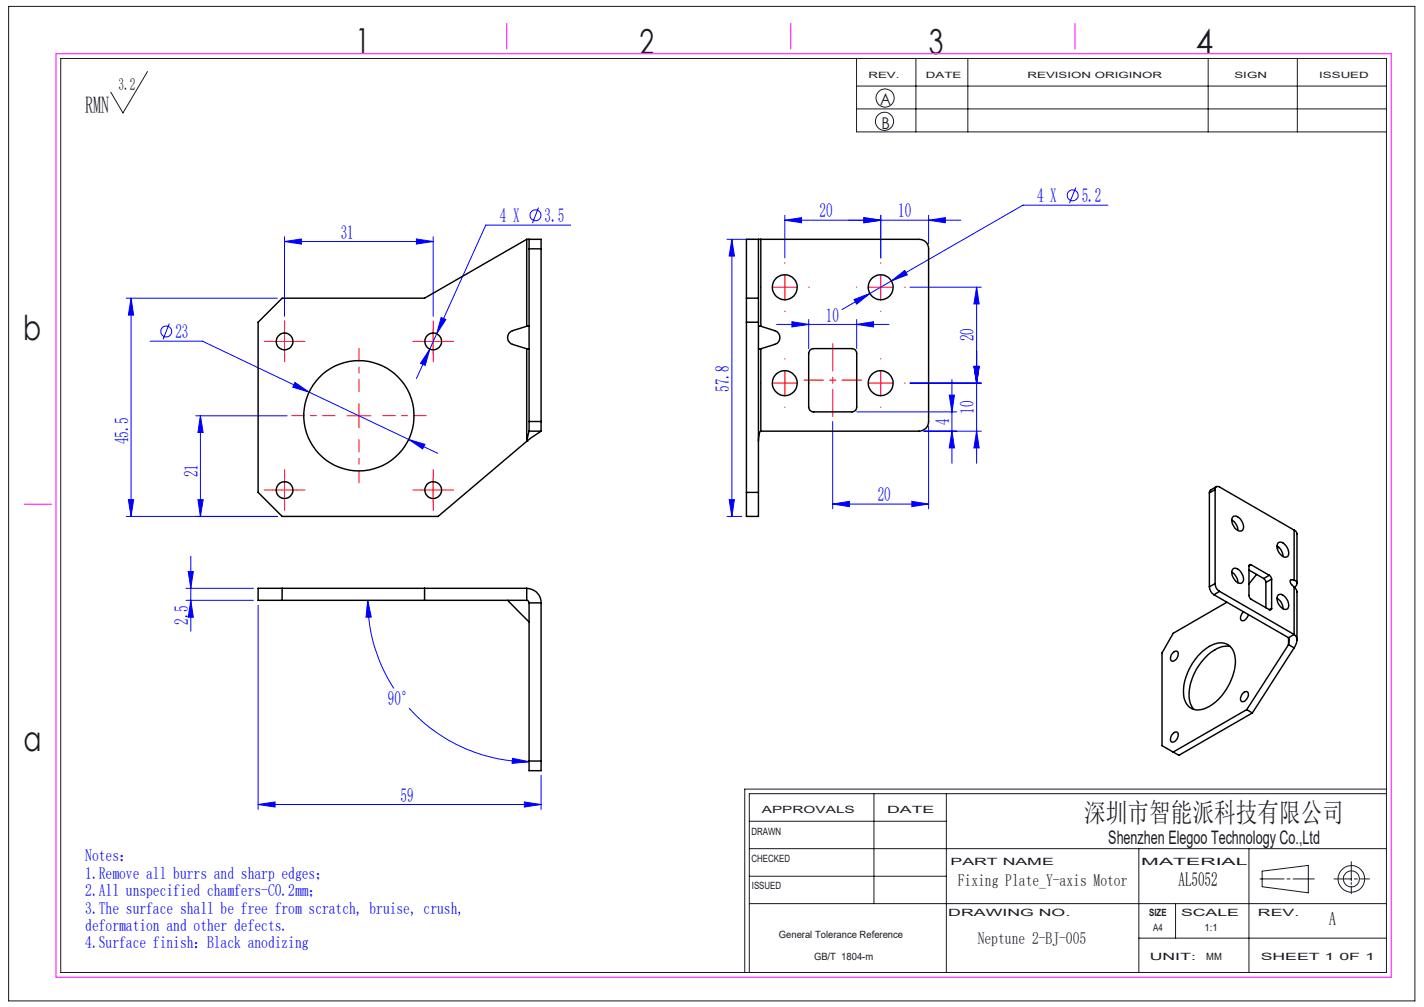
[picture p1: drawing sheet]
<svg xmlns="http://www.w3.org/2000/svg" width="297mm" height="210mm" viewBox="0 0 297 210" stroke-linecap="round" stroke-linejoin="round" font-family="sans-serif">
<g fill="none" stroke="#00f" stroke-width=".21">
<path d="M224.4 39.1l-1.3 3.3M59.3 50.4l3.6-.6v1.1zM59.3 49.4v16.6M59.3 50.4h31M86.9 49.8l3.4 .6-3.4 .5zM90.3 49.4v16.6M112.3 43.3l-1.2 3.2M119 46.9h-17.7l-14.4 32M151.6 49.9h5.6M152.6 49.9v57.8M152.6 49.9l.6 3.5h-1.1zM163.7 45.9l3.5-.5v1.1z"/>
<path d="M163.7 44.9v8.9M180.2 45.4l3.5 .5-3.5 .6zM183.7 44.9v8.9M185.9 58.6l2.8-2.2 .5 .9zM185.9 58.6l-4.5 2.6M189.8 59.9h14.9M193.7 45.9l3.5-.5v1.1zM193.7 44.9v6M200.4 45.9h-36.7M203.7 59.9v36.7M203.7 59.9l.5 3.5h-1.1zM231.1 42.8h-17.7l-27.5 15.8"/>
<path d="M26.3 62.2h31.6M27.3 62.2v45.5M27.3 62.2l.6 3.5h-1.1zM31.3 71.1h10.9l49.1 23.4M35.3 67.5l-1.3 3.3M61.5 79.8l3 2-3.4-1.1zM89.6 72.8l-.9 3.4-1-.4zM92 66.2l1 .4-1.9 3zM162 67.7h23.4M165.2 67.1l3.5 .6-3.5 .5zM168.7 66.6v6.1M178.1 62.5l3.3-1.3-2.7 2.2z"/>
<path d="M178.7 67.7l3.5-.6v1.1zM178.7 66.6v6.1M181.4 61.2l-5.8 3.3M189.8 79.9h14.9M198.5 79.2v17.4M203.1 76.4h1.1l-.5 3.5zM40.8 86.7h19.1M41.8 86.7v21M41.8 86.7l.6 3.5h-1.1zM85.2 91.6l3.4 1.1-.4 .9zM173.7 87.9v18.2M178.7 85.9h20.8"/>
<path d="M192.7 89.9h12M193.7 88.9v17.2M198 82.4h1.1l-.6 3.5zM198.5 89.9l.6 3.5h-1.1zM203.7 89.9l.5 3.5h-1.1zM26.3 107.7h31.6M26.8 104.2h1.1l-.6 3.5zM39.3 119.2h1l-.5 3.5zM39.8 116v15.6M41.3 104.2h1.1l-.6 3.5zM151.6 107.7h3.1M152.1 104.2h1.1l-.6 3.5z"/>
<path d="M173.7 105.1l3.5-.5v1zM173.7 105.1h20M190.2 104.6l3.5 .5-3.5 .5zM38.8 122.7h14M38.8 125.2h14M39.8 125.2l.5 3.5h-1zM53.8 126.2v42.6M76.7 125.2l.7 3.5h-1.1zM76.7 125.2a33.3 33.3 0 0 0 5.5 18.4M85.3 147.7a33.7 33.7 0 0 0 25 11.1M106.9 158.1l3.4 .7-3.5 .4zM53.8 167.8l3.6-.6v1.1z"/>
<path d="M53.8 167.8h59.1M109.4 167.2l3.5 .6-3.5 .5zM112.9 161.7v7.1"/>
<circle cx="111.7" cy="44.9" r="1.13"/>
<circle cx="223.7" cy="40.7" r="1.14"/>
<circle cx="34.7" cy="69.1" r="1.15"/>
</g>
<g fill="none" stroke="#191924" stroke-width=".21">
<path d="M1.8 1.3h293.3v207.4h-293.3zM12.7 12.2h276.5v190.6h-276.5zM30.8 14.9l-5.2 8.7-2.5-4.4M178.6 12.2v15.3h110.6M178.6 17.9h110.6M191 12.2v15.3M201.9 12.2v15.3M252 12.2v15.3M270.6 12.2v15.3M178.6 22.7h110.6M156.3 177h132.9M156.3 171.3h41.1"/>
<path d="M182.3 165.5v22.9M197.4 165.5v37.3M237.5 177v25.8M260.5 177v25.8M281.8 179.7v4M289.2 165.5h-132.9v37.3M289.2 164.6h-133.9v38.2M156.3 188.4h132.9M156.3 182.7h41.1M237.5 195.6h51.7M245.2 188.4v7.2M262.8 183.3h5"/>
<path d="M263.2 181.7l9.7-1.2v5.7l-9.7-1.3zM268.4 183.3h.7M269.7 183.3h4.4M278.2 183.3h3.6M281.8 184v.4M281.8 184.8v1.6M282.5 183.3h.6M283.7 183.3h1.9"/>
<circle cx="184.5" cy="25.3" r="1.9"/>
<circle cx="184.6" cy="20.4" r="1.89"/>
<circle cx="281.9" cy="183.3" r="1.68"/>
<circle cx="281.9" cy="183.3" r="2.77"/>
</g>
<g fill="none" stroke="#f00" stroke-width=".21" stroke-dasharray="30.5 1.3 1.3 1.3">
<path d="M158.7 59.9h-.1M163.7 54.9v-.1M168.7 59.9h.1M178.7 59.9h-.1M183.7 54.9v-.1M188.7 59.9h.1M56.9 71.2h-1.8M59.4 68.7v-1.8M59.4 73.7v1.7M61.9 71.2h1.7M87.9 71.2h-1.8M90.4 68.7v-1.8"/>
<path d="M90.4 73.7v1.7M92.9 71.2h1.7M158.7 79.9h-.1M163.7 64.9v.1M163.7 74.9v-.1M168.7 79.9h.1M178.7 79.9h-.1M183.7 64.9v.1M183.7 74.9v-.1M188.7 79.9h.1M59.4 99.7v-1.8M90.4 99.7v-1.8"/>
<path d="M163.7 84.9v.1M183.7 84.9v.1M56.9 102.2h-1.8M59.4 104.7v1.7M61.9 102.2h1.7M87.9 102.2h-1.8M90.4 104.7v1.7M92.9 102.2h1.7"/>
</g>
<path d="M69.9 86.7h-9M74.9 81.7v-9M74.9 91.7v9M79.9 86.7h9" fill="none" stroke="#f00" stroke-width=".21" stroke-dasharray="30.5 1.3 1.3 1.3" stroke-dashoffset="27.9"/>
<g fill="none" stroke="#f00" stroke-width=".21">
<path d="M161.2 59.9h5M163.7 57.4v5M181.2 59.9h5M183.7 57.4v5M56.9 71.2h4.9M59.3 68.7v5M87.8 71.2h5.1M90.3 68.7v5M161.2 79.9h5M163.7 77.4v5M181.2 79.9h5M183.7 77.4v5"/>
<path d="M59.3 99.7v5M72.4 86.7h5M74.9 84.2v5M90.3 99.7v5M56.9 102.2h4.9M87.8 102.2h5.1"/>
</g>
<path d="M173.7 71.7v15.2" fill="none" stroke="#f00" stroke-width=".21" stroke-dasharray="30.5 1.3 1.3 1.3" stroke-dashoffset="24.8"/>
<path d="M167.7 79.3h12" fill="none" stroke="#f00" stroke-width=".21" stroke-dasharray="30.5 1.3 1.3 1.3" stroke-dashoffset="26.4"/>
<path d="M11.7 11.2h278.5v192.6h-278.5zM105.7 4.9v5.3M164.9 4.9v5.3M224.2 4.9v5.3M5 105.2h5.8" fill="none" stroke="#f0f" stroke-width=".21"/>
<g fill="#00f">
<path d="M85.2 91.6l3 2 .4-.9zM61.5 79.8l-.4 .9 3.4 1.1zM89.6 72.8l-1.9 3 1 .4zM92 66.2l-.9 3.4 1.9-3zM178.1 62.5l.6 .9 2.7-2.2zM185.9 58.6l3.3-1.3-.5-.9zM180.2 45.4l3.5 .5-3.5 .6zM193.7 45.9l3.5-.5v1.1zM173.7 105.1l3.5-.5v1zM190.2 104.6l3.5 .5-3.5 .5zM76.7 125.2l.7 3.5h-1.1zM106.9 158.1l3.4 .7-3.5 .4z"/>
<path d="M59.3 50.4l3.6-.6v1.1zM86.9 49.8l3.4 .6-3.4 .5z"/>
<path d="M26.8 104.2h1.1l-.6 3.5zM27.3 62.2l.6 3.5h-1.1z"/>
<path d="M203.7 59.9l.5 3.5h-1.1zM203.1 76.4h1.1l-.5 3.5zM198 82.4h1.1l-.6 3.5zM198.5 89.9l.6 3.5h-1.1zM203.1 76.4h1.1l-.5 3.5zM203.7 89.9l.5 3.5h-1.1zM152.6 49.9l.6 3.5h-1.1zM152.1 104.2h1.1l-.6 3.5zM39.3 119.2h1l-.5 3.5zM39.8 125.2l.5 3.5h-1z"/>
<path d="M41.8 86.7l.6 3.5h-1.1zM41.3 104.2h1.1l-.6 3.5z"/>
<path d="M163.7 45.9l3.5-.5v1.1zM180.2 45.4l3.5 .5-3.5 .6zM165.2 67.1l3.5 .6-3.5 .5zM178.7 67.7l3.5-.6v1.1zM53.8 167.8l3.6-.6v1.1zM109.4 167.2l3.5 .6-3.5 .5z"/>
</g>
<g fill="none" stroke="#000" stroke-width=".3">
<path d="M109.9 49.9h.4M109.9 49.9v18.1M109.9 49.9l-21.4 12.3h-29.7l-5 5v35.5l5 5h32.6l18.5-15.7M110.3 49.9h2.6v2M110.3 49.9v2M110.3 51.9h2.6M110.3 51.9v36M112.9 51.9v36M155.7 49.9h2.5v57.8h-2.5zM158.2 49.9h.5M158.7 49.9h33a1.93 1.93 0 0 1 2 2v36a1.99 1.99 0 0 1-2 2h-33M158.7 49.9v18.1"/>
<path d="M109.9 72.7h.4M109.9 68l-3 1a1.51 1.51 0 0 0-1 1.4 1.51 1.51 0 0 0 1 1.4l3 .9M109.9 68h.4M109.9 72.7v19.3M155.7 62.2h2.5M155.7 67.2h2.5M158.2 72.7h.5M158.2 68h.5M158.7 68l2.9 1a1.49 1.49 0 0 1 1.1 1.4 1.49 1.49 0 0 1-1.1 1.4l-2.9 .9M158.7 72.7v17.2M169 73l.7-.3h8a.96 .96 0 0 1 1 1v11.2a.96 .96 0 0 1-1 1h-8a1.02 1.02 0 0 1-1-1v-11.2zM109.9 92h.1"/>
<path d="M110.3 87.9v2M110.3 89.9l-.4 2.1M110.3 87.9h2.6M110.3 89.9h2.6M112.9 87.9v2M112.9 89.9l-3 2.1M158.7 89.9l-.2 .2-.2 .5-.1 1.4M155.7 102.7h2.5M252.2 102.8v19.6M253.4 102.1a.56 .56 0 0 1 .3-.6 .56 .56 0 0 1 .7 .1l15.5 9M253.4 102.1v19.6M253.4 102.1l-1.2 .7"/>
<path d="M253.7 101.5l-1.3 .8-.2 .5M256.9 119.3a2.67 2.67 0 0 1 1.3 2.2M256.9 108.4a2.53 2.53 0 0 1 1.3 2.2M257.1 107.8a1.45 1.45 0 0 1 2 1.1 1.12 1.12 0 0 1-.4 1.9 2.34 2.34 0 0 1-1.7-2.9zM257.1 118.7a1.5 1.5 0 0 1 2 1.1 1.14 1.14 0 0 1-.4 1.9 2.25 2.25 0 0 1-1.6-3zM260.5 118.1l.1 6.4 .3 .5 3.8 2.1M260.5 118.9l3.1 1.7M260.9 117.8a.28 .28 0 0 0-.3 0 .28 .28 0 0 0-.1 .3M260.9 117.8l3.8 2.2M260.9 117.8l-.4 .3M262.1 119.8l-1.6 2M264.7 120l.4 .3 .1 .5"/>
<path d="M264.7 120l-1.1 .6M266.3 113.9a2.67 2.67 0 0 1 1.3 2.2M266.6 113.2a1.15 1.15 0 0 1 1.6 .6 1.88 1.88 0 0 1 .3 2.3 1.52 1.52 0 0 1-1.9-1.1l-.3-.9zM266.7 114.1l-.3 .3M269.9 110.6l.4 .3 .2 .4v10.3M269.9 110.6v10.4M58.8 122.7v2.5M88.5 122.7v2.5M105.9 125.2l4.4 4.5M109.9 125.2l.4 .2v.3M109.9 122.7a2.99 2.99 0 0 1 3 3M109.9 122.7v2.5"/>
<path d="M109.9 122.7h-56.1v2.5h56.1M110.3 125.7v33M110.3 125.7h2.6M112.9 125.7v33M244.6 136.2a.61 .61 0 0 1 .8-.4 .61 .61 0 0 1 .3 .9 1.25 1.25 0 0 1-1.4 1.1 1.2 1.2 0 0 1 .3-1.6zM250.8 135.8a5.1 5.1 0 0 1 5-1.5 3.8 3.8 0 0 1 1.9 3.9 11.7 11.7 0 0 1-6.4 9.6 3.1 3.1 0 0 1-4.4-2.8 11.8 11.8 0 0 1 3.9-9.2zM252.2 122.4a2.1 2.1 0 0 0 1 1.6M253.2 124l15.5 9M253.4 121.7a1.84 1.84 0 0 0 1 1.6M253.4 121.7l-1.2 .7M254.4 123.3l15.5 9M254.4 123.3l-1.2 .7"/>
<path d="M255.9 125.6l-11.2 6.5-2.3 4.1v19.3l2.3 1.3M256.6 134.8a6 6 0 0 0-5.5 2.7 10.5 10.5 0 0 0-2.9 9.1l.8 1.3M259.4 127.6a1.16 1.16 0 0 0-.3 1.9 1.46 1.46 0 0 0 1.2-1.3M263.6 120.6l.3 .5 .1 .4M264 121.5v5.2M265.2 126.9a.3 .3 0 0 1-.1 .3 .3 .3 0 0 1-.4-.1M265.2 120.8v6.1M265.2 126.9l-.5 .2M265.2 120.8l-1.2 .7M266.3 124.8a2.53 2.53 0 0 1 1.3 2.2M266.6 124.1a1.16 1.16 0 0 1 1.6 .6 1.93 1.93 0 0 1 .3 2.3 1.78 1.78 0 0 1-2.1-1.7l-.1-.6zM268.7 133l.2 .5-.2 .9"/>
<path d="M268.7 133v1.4M268.7 134.4l-8.7 13.6M268.7 134.4l1.2 .7M269.9 121l-.5-.1a.55 .55 0 0 0-.4 .5 .55 .55 0 0 0 .4 .5l.5 .5M269.9 132.3a1.9 1.9 0 0 1 0 2.8M269.9 122.4l.5 .7 .1 .3M269.9 121l.4 .1a.92 .92 0 0 1-.3 1.4M269.9 122.4v9.9M269.9 132.3l-1.2 .7M269.9 135.1l-8.7 13.6M270.5 123.4v10.1M110.3 158.7v2h2.6v-2"/>
<path d="M110.3 158.7h2.6M244.6 153.1a.61 .61 0 0 1 .8-.5 .61 .61 0 0 1 .3 .9 1.08 1.08 0 0 1-1.5 1.1l-.1-.6zM259.4 144.5a.59 .59 0 0 1 .8-.2 .59 .59 0 0 1 .1 .8 1.38 1.38 0 0 1-1.4 1.2 1.31 1.31 0 0 1 .5-1.8zM260 148l-15.3 8.8M260 148l1.2 .7M261.2 148.7l-15.3 8.8-1.2-.7"/>
<circle cx="163.7" cy="59.9" r="2.61"/>
<circle cx="183.7" cy="59.9" r="2.6"/>
<circle cx="59.3" cy="71.2" r="1.75"/>
<circle cx="90.3" cy="71.2" r="1.75"/>
<circle cx="163.7" cy="79.9" r="2.61"/>
<circle cx="183.7" cy="79.9" r="2.6"/>
<circle cx="74.9" cy="86.7" r="11.5"/>
<circle cx="59.3" cy="102.2" r="1.75"/>
<circle cx="90.3" cy="102.2" r="1.75"/>
</g>
<g font-size="7.2" fill="#191924">
<text x="74.1" y="11">1</text>
<text x="133.4" y="11.2">2</text>
<text x="193.7" y="11.3">3</text>
<text x="249.4" y="11.3">4</text>
<text x="4.8" y="70.9">b</text>
<text x="4.9" y="156.5">a</text>
</g>
<text font-size="5.6" fill="#191924" x="226.2" y="171.5">深圳市智能派科技有限公司</text>
<text font-size="4.9" fill="#191924" x="17.8" y="23.5">RMN</text>
<g font-size="4.1" fill="#00f">
<text x="104.3" y="46.3">4 X</text>
<text x="113.6" y="46.3">3.5</text>
<text x="170.9" y="45.3">20</text>
<text x="187.3" y="45.3">10</text>
<text x="216.3" y="42.2">4 X</text>
<text x="225.6" y="42.2">5.2</text>
<text x="71.1" y="49.8">31</text>
<text x="36.6" y="70.6">23</text>
<text x="172.3" y="67">10</text>
<text x="203.1" y="71.2" transform="rotate(-90 203.1 71.2)">20</text>
<text x="152.1" y="81.7" transform="rotate(-90 152.1 81.7)">57.8</text>
<text x="198" y="88.7" transform="rotate(-90 198 88.7)">4</text>
<text x="203.1" y="86.3" transform="rotate(-90 203.1 86.3)">10</text>
<text x="26.8" y="92.6" transform="rotate(-90 26.8 92.6)">45.5</text>
<text x="41.3" y="99.6" transform="rotate(-90 41.3 99.6)">21</text>
<text x="183.1" y="104.5">20</text>
<text x="39.2" y="130.3" transform="rotate(-90 39.2 130.3)">2.5</text>
<text x="80.9" y="147.1">90°</text>
<text x="83.5" y="167.2">59</text>
</g>
<text font-size="4.1" x="245.8" y="184.7">AL5052</text>
<g font-size="3.9" fill="#191924">
<text x="231.2" y="176">Shenzhen Elegoo Technology Co.,Ltd</text>
<text x="277.2" y="193">A</text>
</g>
<g font-size="3.5" fill="#191924">
<text x="24.7" y="18.7">3.2</text>
<text x="199.8" y="184.7">Fixing Plate_Y-axis Motor</text>
<text x="203.9" y="196.8">Neptune 2-BJ-005</text>
</g>
<g font-size="3.5" fill="#00f">
<text x="17.8" y="179.6">Notes：</text>
<text x="17.8" y="183.3">1.Remove all burrs and sharp edges；</text>
<text x="17.8" y="186.9">2.All unspecified chamfers-C0.2mm；</text>
<text x="17.8" y="190.5">3.The surface shall be free from scratch, bruise, crush,</text>
<text x="17.8" y="194.2">deformation and other defects.</text>
<text x="17.8" y="197.8">4.Surface finish：Black anodizing</text>
</g>
<g font-size="3.4" fill="#191924">
<text x="183.6" y="22">A</text>
<text x="183.8" y="27">B</text>
</g>
<g font-size="2.1" fill="#191924">
<text x="158.9" y="169.5">APPROVALS</text>
<text x="185" y="169.5">DATE</text>
<text x="156.7" y="174.2">DRAWN</text>
<text x="156.7" y="179.7">CHECKED</text>
<text x="156.8" y="185.4">ISSUED</text>
<text x="198.2" y="180.4">PART NAME</text>
<text x="238" y="180.4">MATERIAL</text>
<text x="197.8" y="191">DRAWING NO.</text>
<text x="239.7" y="191">SIZE</text>
<text x="246.3" y="191">SCALE</text>
<text x="262.4" y="191">REV.</text>
<text x="162.4" y="195.6">General Tolerance Reference</text>
<text x="240.5" y="194.1">A4</text>
<text x="251.2" y="194.2">1:1</text>
<text x="169.8" y="200.2">GB/T 1804-m</text>
<text x="239.8" y="200.2">UNIT:</text>
<text x="251.6" y="200.2">MM</text>
<text x="262.9" y="200.2">SHEET 1 0F 1</text>
</g>
<g font-size="1.8" fill="#191924">
<text x="181.1" y="16.3">REV.</text>
<text x="193.1" y="16.3">DATE</text>
<text x="214.3" y="16.3">REVISION ORIGINOR</text>
<text x="257.5" y="16.3">SIGN</text>
<text x="275.1" y="16.3">ISSUED</text>
</g>
</svg>
